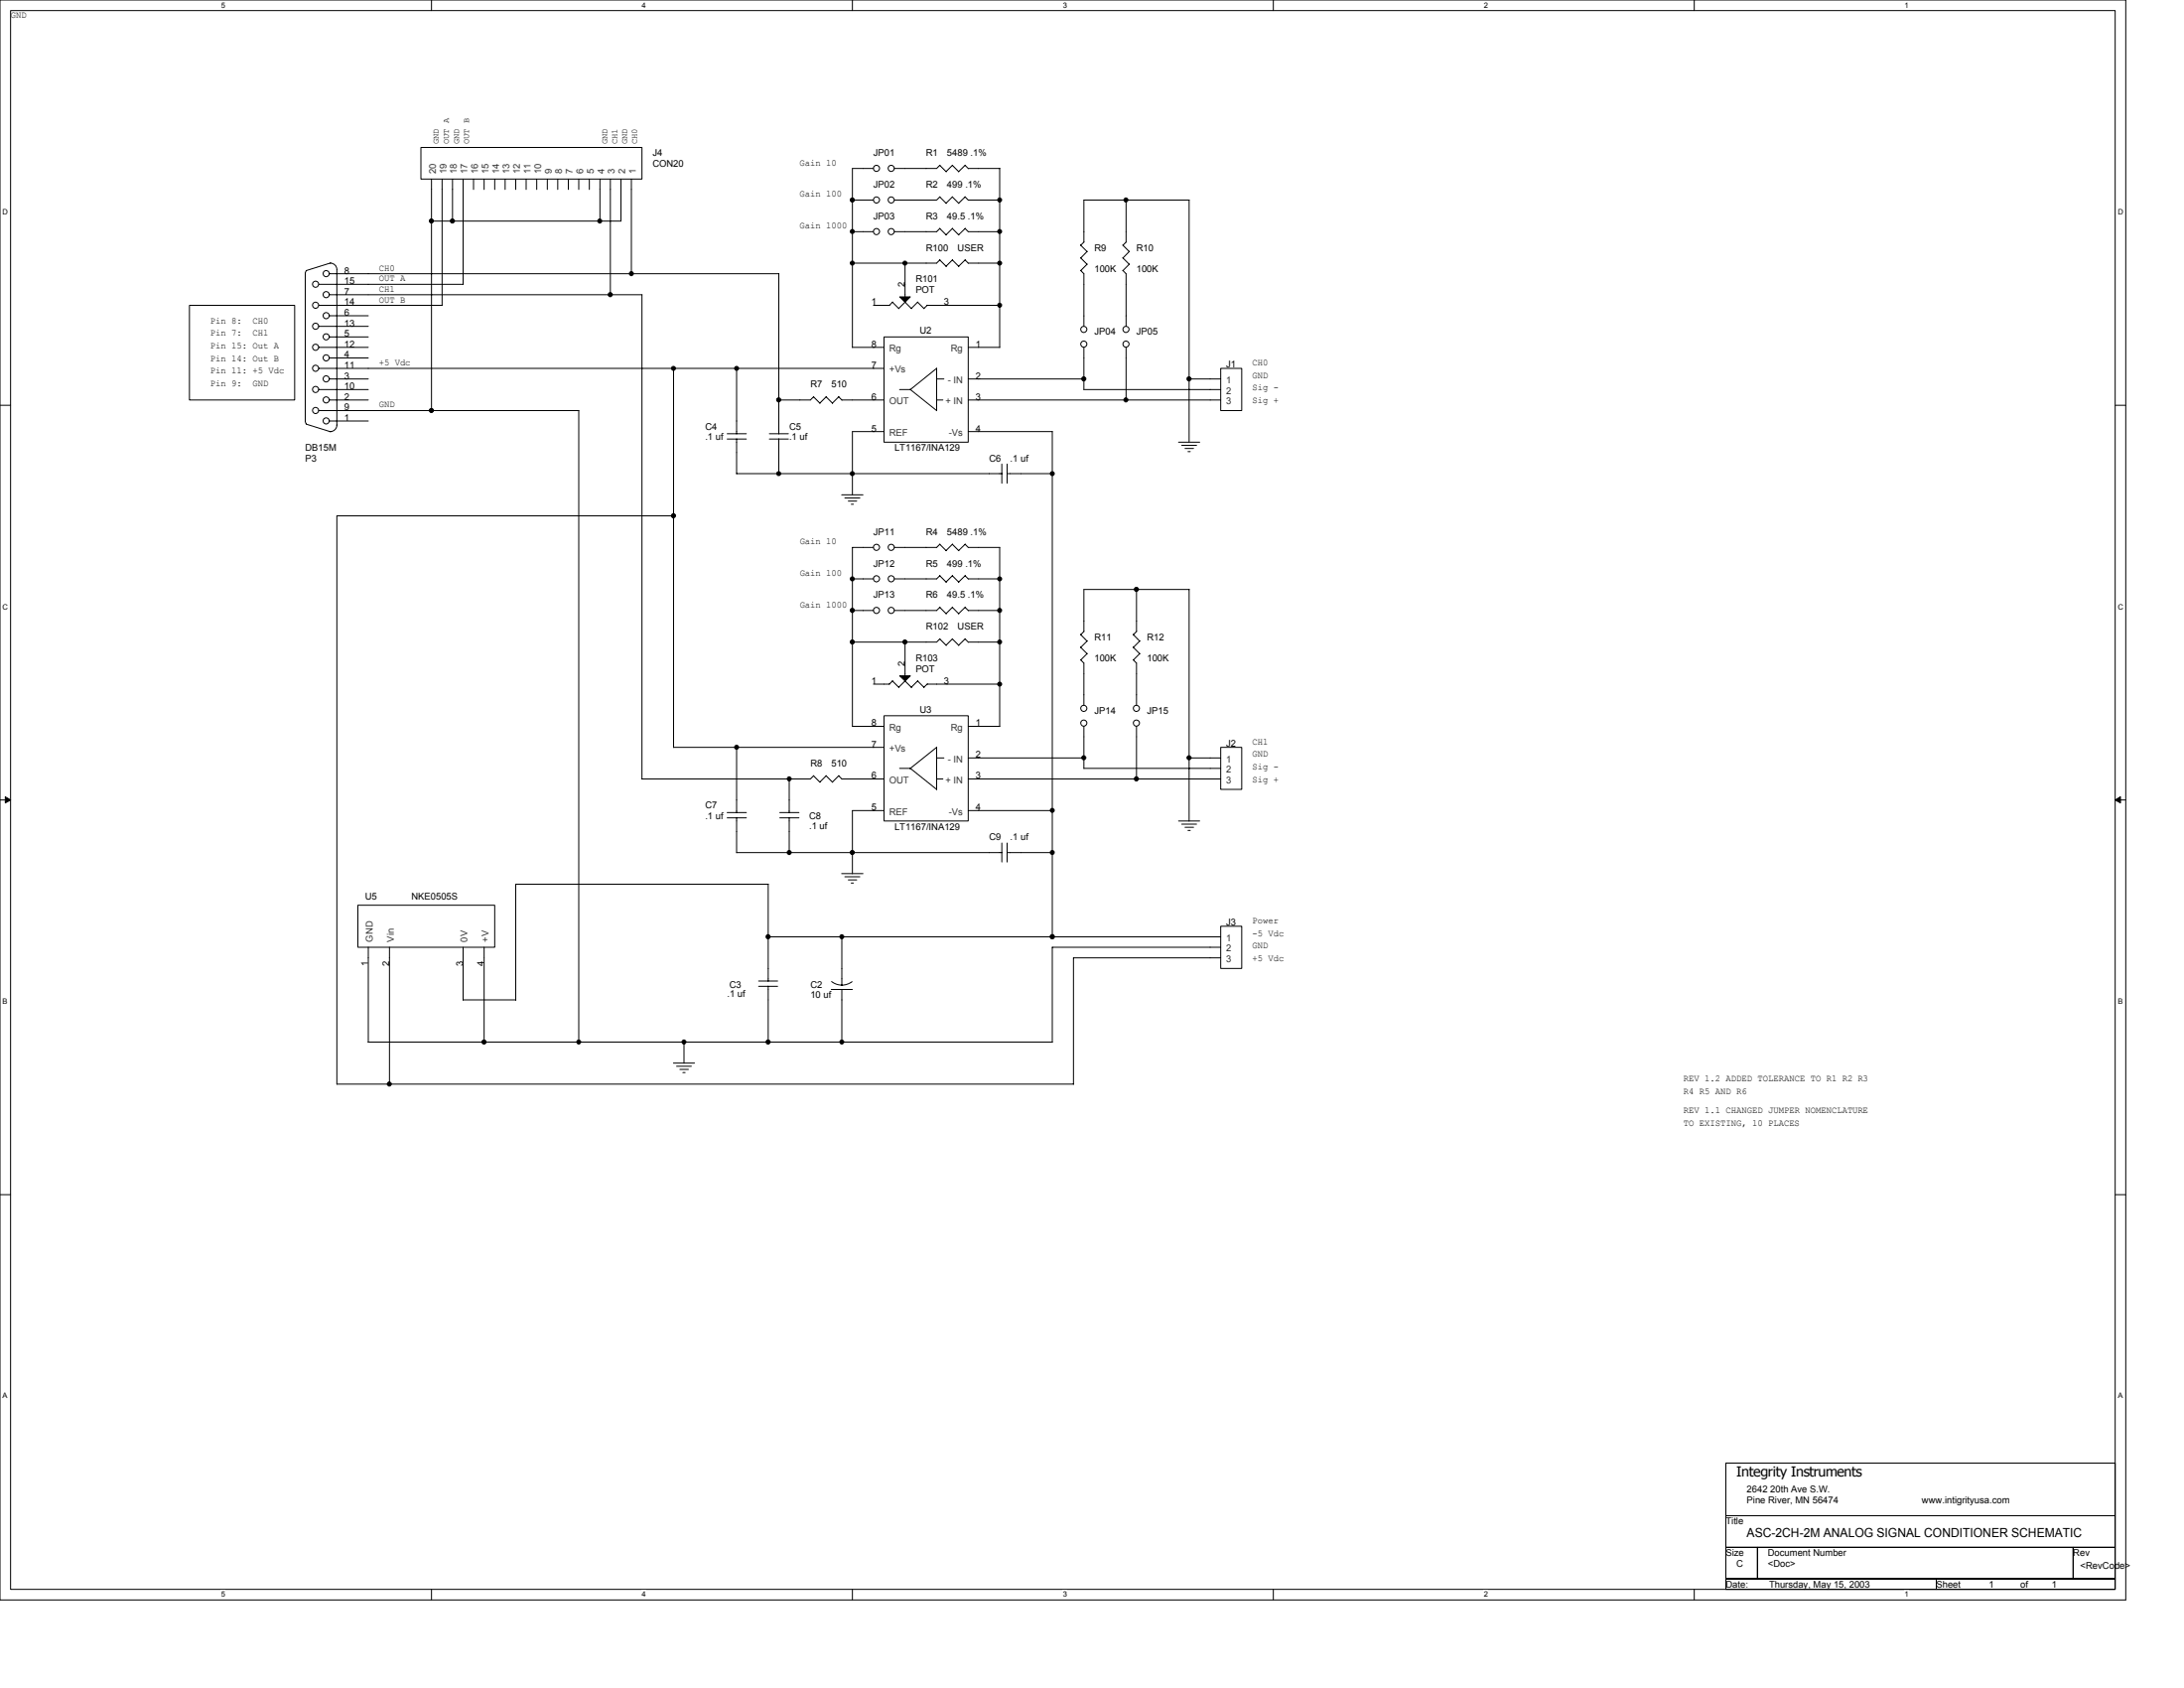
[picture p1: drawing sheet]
<svg xmlns="http://www.w3.org/2000/svg" width="279mm" height="216mm" viewBox="0 0 279 216" stroke-linecap="round" stroke-linejoin="round" font-family="sans-serif">
<path d="M0 0h271.9v204.6h-271.9zM1.4 1.4h269.2v201.9h-269.2z" fill="none" stroke="#000" stroke-width=".13"/>
<g fill="#fff">
<path d="M28.3 .1h.5v1.1h-.5z"/>
<path d="M28.3 203.4h.5v1.1h-.5z"/>
</g>
<path d="M55.2 0v1.4M55.2 203.3v1.3" fill="none" stroke="#000" stroke-width=".13"/>
<g fill="#fff">
<path d="M82.1 .1h.6v1.1h-.6z"/>
<path d="M82.1 203.4h.6v1.1h-.6z"/>
</g>
<path d="M109.1 0v1.4M109.1 203.3v1.3" fill="none" stroke="#000" stroke-width=".13"/>
<g fill="#fff">
<path d="M136 .1h.5v1.1h-.5z"/>
<path d="M136 203.4h.5v1.1h-.5z"/>
</g>
<path d="M162.9 0v1.4M162.9 203.3v1.3" fill="none" stroke="#000" stroke-width=".13"/>
<g fill="#fff">
<path d="M189.8 .1h.6v1.1h-.6z"/>
<path d="M189.8 203.4h.6v1.1h-.6z"/>
</g>
<path d="M216.7 0v1.4M216.7 203.3v1.3" fill="none" stroke="#000" stroke-width=".13"/>
<g fill="#fff">
<path d="M243.7 .1h.5v1.1h-.5z"/>
<path d="M243.7 203.4h.5v1.1h-.5z"/>
<path d="M.3 26.6h.7v1h-.7z"/>
<path d="M270.9 26.6h.7v1h-.7z"/>
<path d="M.3 77.1h.7v1h-.7z"/>
<path d="M270.9 77.1h.7v1h-.7z"/>
</g>
<path d="M0 51.8h1.4M270.6 51.8h1.3" fill="none" stroke="#000" stroke-width=".13"/>
<g fill="#fff">
<path d="M.3 127.6h.7v1h-.7z"/>
<path d="M270.9 127.6h.7v1h-.7z"/>
</g>
<path d="M0 102.3h1.4M270.6 102.3h1.3" fill="none" stroke="#000" stroke-width=".13"/>
<path d="M.7 101.9l.7 .4-.7 .4zM270.6 102.3l.7-.4v.8z" fill="#000" stroke="#000" stroke-width=".13"/>
<g fill="#fff">
<path d="M.3 178h.7v1.1h-.7z"/>
<path d="M270.9 178h.7v1.1h-.7z"/>
</g>
<g fill="none" stroke="#000" stroke-width=".13">
<path d="M53.8 18.9h28.3v4h-28.3zM24.2 39.1h13.5v12.1h-13.5zM39.2 34.6l-.1 .4v18.8M40.8 36.4h18.5M40.8 39.1h15.8M42.1 35h57.6M42.1 37.7h40v62M42.2 33.7h.1a.83 .83 0 0 1 .8 .8M42.3 33.6l-3.1 1M43.1 34.5v19.9M55.2 22.9v29.6M55.2 28.3h24.3"/>
<path d="M56.6 22.9v16.2M57.9 22.9v5.4M59.2 22.9v13.5M60.6 22.9v1.3M61.9 22.9v1.3M63.3 22.9v1.3M64.6 22.9v1.3M66 22.9v1.3M67.3 22.9v1.3M68.7 22.9v1.3M70 22.9v1.3M71.4 22.9v1.3"/>
<path d="M72.7 22.9v1.3M74 22.9v1.3M75.4 22.9v1.3M76.8 22.9v5.4M78.1 22.9v14.8M79.4 22.9v5.4M80.8 22.9v12.1M99.6 35v20.5M109.1 25.6h2.6M109.1 29.6h2.6M109.1 33.7h10.7l.4-.5 .9 .9M111.7 21.5h-2.6v22.9"/>
<path d="M111.7 39.1h2.1M114.2 38.7l.8 .8M114.2 38.6l-.4 .5M114.4 25.6h5.4l.4-.4 .9 .8M115 39.5l.8-.9 .8 .9M115.8 33.7v4.3M117.4 38.7l.8 .8 .4-.5M117.4 38.6l-.8 .9M118.6 39.1h9.3M120.2 21.1l.9 .9M120.2 29.2l.9 .9M120.2 21.1l-.4 .4h-5.4"/>
<path d="M120.2 29.2l-.4 .4h-5.4M121.8 21.1l.9 .9M121.8 25.2l.9 .8 .8-.8 .4 .4M121.8 29.2l.9 .9M121.8 33.3l.9 .8 .8-.9 .4 .5M121.9 21.1l-.9 .8M121.9 25.2l-.9 .8M121.9 29.2l-.9 .8M121.9 33.2l-.9 .9M123.5 21.1l.4 .5M123.5 29.2l.4 .5M123.5 21.1l-.9 .8"/>
<path d="M123.5 29.2l-.9 .8M123.9 21.5h4M123.9 25.6h4M123.9 29.6h4M123.9 33.7h4M127.9 21.5v22.9M138.2 34.6l.5 .4v6.7M138.2 33l.9 .8M138.2 31.3l.9 .9M138.7 30.9l-.4 .5M139.1 33.8l-.8 .8M139.1 32.2l-.8 .8"/>
<path d="M143.6 34.6l.5 .4v6.7M143.6 33l.9 .8M143.6 31.3l.9 .9M144.1 25.6v5.4M144.1 30.9l-.4 .5M144.5 33.8l-.8 .8M144.5 32.2l-.8 .8M152.1 25.6v31M152.1 25.6h-13.4v5.4M39.1 53.8l.1 .4M39.2 54.3l3.1 .9M40.8 49.8h6.3"/>
<path d="M40.8 44.4h6.3M40.8 47.1h72.3M40.8 41.7h6.3M40.8 52.5h33.3M42.1 48.5h5M42.1 51.2h5M42.1 40.4h5M42.1 43.1h5M42.1 45.8h5M42.1 53.8h5M43.1 54.4a.84 .84 0 0 1-.9 .8M74 52.5v80.8"/>
<path d="M86.2 47.1v48.5h26.9M93 56.2h2.5M93 55.5h2.5M94.2 47.1v8.4M94.2 56.1v4.5M98.4 56.2h2.5M98.4 55.5h2.5M99.6 56.1v4.5M104.1 50.8l.8 .8M104.1 50.7l-.4 .5h-4.1M105.7 50.8l.8 .8M105.7 50.7l-.8 .9"/>
<path d="M107.3 50.8l.4 .4M107.3 50.7l-.8 .9M107.7 51.2h5.4M109.1 44.4h4M113.1 43.1h10.8v13.5h-10.8zM113.1 55.2h-4v8.1M115.1 49.8h1.4M116.4 49.8l3.4-2.7v5.4M116.4 49.8l3.4 2.7M119.8 48.5h1M119.8 51.2h.8M123.9 48.5h14.8"/>
<path d="M123.9 51.2h32.3M123.9 44.4h4M123.9 55.2h10.7M128.2 59.4v2.4M128.8 59.4v2.4M134.6 55.2v64.6M138.7 44.4v5.4M138.7 49.8h17.5M144.1 44.4v6.8M150.8 56.6h2.7M151.2 57h1.9M151.6 57.4h1.1"/>
<path d="M152 57.8h.3M152.1 48.5h4.1M156.2 47.1h2.7v5.4h-2.7zM86.2 66h-43.1v72.7M94.2 60.6h34M107.7 63.3h2.7M108.1 63.7h1.9M108.5 64.1h1.1M108.9 64.5h.3M109.1 78.1h2.6M109.1 74h2.6M111.7 70h-2.6v22.9"/>
<path d="M114.4 74h5.4l.4-.4 .9 .9M120.2 77.7l.9 .8M120.2 69.6l.9 .8M120.2 77.7l-.4 .4h-5.4M120.2 69.6l-.4 .4h-5.4M121.8 77.7l.9 .8M121.8 73.6l.9 .9 .8-.9 .4 .5M121.8 69.6l.9 .8M121.9 77.7l-.9 .8M121.9 73.6l-.9 .8M121.9 69.6l-.9 .8M123.5 77.7l.4 .4"/>
<path d="M123.5 69.6l.4 .4M123.5 77.7l-.9 .8M123.5 69.6l-.9 .8M123.9 78.1h4M123.9 70h4M123.9 74h4M127.9 70v22.9M128.8 60.6h5.8M145.4 75.4v5.4M152.1 75.4v29.6M152.1 75.4h-13.4v5.4M94.2 95.6v8.3"/>
<path d="M101 99.6v4.3M104.1 99.2l.8 .9M104.1 99.2l-.4 .4h-21.6M107.3 99.2l.4 .5M107.3 99.2l-.8 .8M107.7 99.6h5.4M109.1 92.9h4M111.7 87.5h2.1M113.1 91.5h10.8v13.5h-10.8zM114.2 87.1l.8 .8M114.2 87.1l-.4 .4M115 87.9l.8-.8 .8 .8"/>
<path d="M115.1 98.3h1.4M115.8 82.1v4.3M116.4 98.3l3.4-2.7v5.4M116.4 98.3l3.4 2.7M117.4 87.1l.8 .8 .4-.4M117.4 87.1l-.8 .8M118.6 87.5h9.3M119.8 99.6h.8M119.8 96.9h1M120.2 81.7l.9 .8M120.2 81.7l-.4 .4h-10.7M121.8 81.7l.9 .8"/>
<path d="M121.9 81.7l-.9 .8M123.5 81.7l.4 .4M123.5 81.7l-.9 .8M123.9 99.6h32.3M123.9 96.9h14.8M123.9 92.9h4M123.9 82.1h4M138.2 84.4l.5 .4v5.4M138.2 82.8l.9 .8M138.2 81.2l.9 .8M138.7 92.9v5.4M138.7 98.3h17.5"/>
<path d="M138.7 80.8l-.4 .4M139.1 83.6l-.8 .8M139.1 82l-.8 .8M145 84.4l.4 .4v5.4M145 82.8l.8 .8M145 81.2l.8 .8M145.4 92.9v6.8M145.4 80.8l-.4 .4M145.8 83.6l-.8 .8M145.8 82l-.8 .8M152.1 96.9h4.1M156.2 95.6h2.7v5.4h-2.7z"/>
<path d="M45.8 115.8h17.5v5.4h-17.5zM93 104.6h2.5M93 103.9h2.5M94.2 104.6v4.5h34M98.3 113.1v12.4M98.3 119.8h57.9M98.3 113.1h-32.3v14.8M99.8 104.6h2.4M99.8 103.9h2.4M101 104.6v4.5M104.9 100l.8-.8 .8 .9M107.7 111.7h2.7"/>
<path d="M107.7 119.8v6.2M108.1 112.1h1.9M108.5 112.5h1.1M108.9 112.9h.3M113.1 103.7h-4v8.1M123.9 103.7h10.7M128.2 107.8v2.5M128.8 109.1h5.8M128.8 107.8v2.5M150.8 105h2.7M151.2 105.4h1.9M151.6 105.8h1.1"/>
<path d="M152 106.2h.3M156.2 118.5h2.7v5.4h-2.7zM43.1 138.7h94.3M47.1 121.2v12.1M47.1 133.3h87.5M49.8 121.2v17.5M59.2 121.2v6.7M59.2 127.9h6.8M61.9 121.2v12.1M86.1 136h2.8M86.6 136.4h1.9M87 136.8h1.1"/>
<path d="M87.4 137.2h.3M87.5 133.3v2.7M97 126.2h2.5M97 125.5h2.5M98.3 126.1v7.2M106.3 126.6h2.8M106.4 125.5a2.19 2.19 0 0 0 1.3 .5 2.28 2.28 0 0 0 1.3-.4M107.7 126.6v6.7M156.2 121.2h-21.6v12.1M156.2 122.5h-18.9v16.2M0 152.8h1.4M270.6 152.8h1.3"/>
<path d="M220.8 187.1h49.8v6.8h-49.8zM220.8 193.9h49.8v4h-49.8zM220.8 197.9h4v4h-4zM224.8 197.9h40.4v4h-40.4zM265.2 197.9h5.4v4h-5.4zM220.8 201.9h26.9v1.4h-26.9zM247.7 201.9h22.9v1.4h-22.9z"/>
<circle cx="40.4" cy="36.4" r=".39"/>
<circle cx="40.4" cy="39" r=".39"/>
<circle cx="41.7" cy="37.7" r=".39"/>
<circle cx="41.7" cy="35" r=".39"/>
<circle cx="112.1" cy="25.6" r=".39"/>
<circle cx="112.1" cy="29.6" r=".39"/>
<circle cx="112.1" cy="21.5" r=".39"/>
<circle cx="114" cy="25.6" r=".39"/>
<circle cx="114" cy="29.6" r=".39"/>
<circle cx="114" cy="21.5" r=".39"/>
<circle cx="40.4" cy="47.1" r=".39"/>
<circle cx="40.4" cy="52.5" r=".39"/>
<circle cx="40.4" cy="41.7" r=".39"/>
<circle cx="40.4" cy="49.8" r=".39"/>
<circle cx="40.4" cy="44.4" r=".39"/>
<circle cx="41.7" cy="45.8" r=".39"/>
<circle cx="41.7" cy="51.1" r=".39"/>
<circle cx="41.7" cy="53.8" r=".39"/>
<circle cx="41.7" cy="40.4" r=".39"/>
<circle cx="41.7" cy="43.1" r=".39"/>
<circle cx="41.7" cy="48.5" r=".39"/>
<circle cx="138.7" cy="42.1" r=".39"/>
<circle cx="138.7" cy="44" r=".39"/>
<circle cx="144" cy="42.1" r=".39"/>
<circle cx="144" cy="44" r=".39"/>
<circle cx="112.1" cy="78.1" r=".39"/>
<circle cx="112.1" cy="74" r=".39"/>
<circle cx="112.1" cy="70" r=".39"/>
<circle cx="114" cy="78.1" r=".39"/>
<circle cx="114" cy="74" r=".39"/>
<circle cx="114" cy="70" r=".39"/>
<circle cx="138.7" cy="92.5" r=".39"/>
<circle cx="138.7" cy="90.6" r=".39"/>
<circle cx="145.4" cy="92.5" r=".39"/>
<circle cx="145.4" cy="90.6" r=".39"/>
</g>
<g fill="#000" stroke="#000" stroke-width=".13">
<path d="M115.1 38h1.4l-.7 .7z" fill-rule="evenodd"/>
<path d="M115.1 86.4h1.4l-.7 .7z" fill-rule="evenodd"/>
<circle cx="55.2" cy="28.3" r=".27"/>
<circle cx="57.9" cy="28.3" r=".27"/>
<circle cx="76.7" cy="28.3" r=".26"/>
<circle cx="78.1" cy="37.7" r=".27"/>
<circle cx="80.8" cy="35" r=".26"/>
<circle cx="109" cy="25.6" r=".27"/>
<circle cx="109" cy="33.7" r=".26"/>
<circle cx="109" cy="29.6" r=".26"/>
<circle cx="115.8" cy="33.7" r=".26"/>
<circle cx="127.9" cy="25.6" r=".26"/>
<circle cx="127.9" cy="39" r=".26"/>
<circle cx="127.9" cy="29.6" r=".25"/>
<circle cx="127.9" cy="33.7" r=".25"/>
<circle cx="144" cy="25.6" r=".26"/>
<circle cx="55.2" cy="52.5" r=".27"/>
<circle cx="86.2" cy="47.1" r=".26"/>
<circle cx="94.2" cy="47.1" r=".25"/>
<circle cx="99.6" cy="51.1" r=".27"/>
<circle cx="138.6" cy="48.5" r=".27"/>
<circle cx="144" cy="51.1" r=".26"/>
<circle cx="152.1" cy="48.5" r=".27"/>
<circle cx="86.2" cy="66" r=".27"/>
<circle cx="99.6" cy="60.6" r=".26"/>
<circle cx="109" cy="78.1" r=".27"/>
<circle cx="109" cy="74" r=".26"/>
<circle cx="109" cy="60.6" r=".26"/>
<circle cx="127.9" cy="78.1" r=".26"/>
<circle cx="127.9" cy="74" r=".25"/>
<circle cx="134.6" cy="60.6" r=".25"/>
<circle cx="145.4" cy="75.4" r=".27"/>
<circle cx="94.2" cy="95.6" r=".26"/>
<circle cx="101" cy="99.6" r=".26"/>
<circle cx="109" cy="82.1" r=".27"/>
<circle cx="115.8" cy="82.1" r=".27"/>
<circle cx="127.9" cy="82.1" r=".26"/>
<circle cx="127.9" cy="87.5" r=".25"/>
<circle cx="138.7" cy="96.9" r=".26"/>
<circle cx="145.4" cy="99.6" r=".27"/>
<circle cx="152.1" cy="96.9" r=".26"/>
<circle cx="98.3" cy="119.8" r=".27"/>
<circle cx="101" cy="109" r=".26"/>
<circle cx="107.7" cy="119.8" r=".26"/>
<circle cx="109" cy="109" r=".27"/>
<circle cx="134.6" cy="119.8" r=".26"/>
<circle cx="134.6" cy="109" r=".26"/>
<circle cx="134.6" cy="103.7" r=".25"/>
<circle cx="49.8" cy="138.6" r=".26"/>
<circle cx="61.9" cy="133.3" r=".27"/>
<circle cx="74" cy="133.3" r=".26"/>
<circle cx="87.5" cy="133.3" r=".26"/>
<circle cx="98.3" cy="133.3" r=".27"/>
<circle cx="107.7" cy="133.3" r=".26"/>
</g>
<text font-size="1.8" x="222.1" y="188.9">Integrity Instruments</text>
<text font-size="1.6" x="223.5" y="196.6">ASC-2CH-2M ANALOG SIGNAL CONDITIONER SCHEMATIC</text>
<g font-size="1.2">
<text x="1.4" y="2.3">GND</text>
<text x="83.5" y="20">J4</text>
<text x="83.5" y="21.3">CON20</text>
<text x="102.3" y="21.2">Gain 10</text>
<text x="111.7" y="20">JP01</text>
<text x="118.5" y="20">R1</text>
<text x="121.2" y="20">5489 .1%</text>
<text x="102.3" y="25.2">Gain 100</text>
<text x="102.3" y="29.3">Gain 1000</text>
<text x="111.7" y="24">JP02</text>
<text x="111.7" y="28">JP03</text>
<text x="118.5" y="24">R2</text>
<text x="118.5" y="28">R3</text>
<text x="121.2" y="24">499 .1%</text>
<text x="121.2" y="28">49.5 .1%</text>
<text x="44" y="35">8</text>
<text x="48.5" y="34.6">CH0</text>
<text x="48.5" y="36">OUT A</text>
<text x="118.5" y="32.1">R100</text>
<text x="122.5" y="32.1">USER</text>
<text x="140" y="32.1">R9</text>
<text x="140" y="34.8">100K</text>
<text x="145.4" y="32.1">R10</text>
<text x="145.4" y="34.8">100K</text>
<text x="26.9" y="41.4">Pin 8:</text>
<text x="32.3" y="41.4">CH0</text>
<text x="44" y="36.3">15</text>
<text x="44" y="37.7">7</text>
<text x="44" y="39">14</text>
<text x="44" y="40.4">6</text>
<text x="44" y="41.7">13</text>
<text x="48.5" y="37.3">CH1</text>
<text x="48.5" y="38.7">OUT B</text>
<text x="111.5" y="39">1</text>
<text x="115.8" y="36.7" transform="rotate(-90 115.8 36.7)">2</text>
<text x="117.1" y="36.1">R101</text>
<text x="117.1" y="37.5">POT</text>
<text x="120.8" y="39">3</text>
<text x="26.9" y="43">Pin 7:</text>
<text x="26.9" y="44.6">Pin 15: Out A</text>
<text x="26.9" y="46.2">Pin 14: Out B</text>
<text x="26.9" y="47.8">Pin 11: +5 Vdc</text>
<text x="32.3" y="43">CH1</text>
<text x="44" y="43.1">5</text>
<text x="44" y="44.4">12</text>
<text x="44" y="45.8">4</text>
<text x="44" y="47.1">11</text>
<text x="48.5" y="46.8">+5 Vdc</text>
<text x="111.5" y="47.1">7</text>
<text x="111.5" y="44.4">8</text>
<text x="117.7" y="42.7">U2</text>
<text x="124.8" y="44.4">1</text>
<text x="140" y="42.8">JP04</text>
<text x="145.4" y="42.8">JP05</text>
<text x="156.8" y="47">J1</text>
<text x="160.2" y="46.8">CH0</text>
<text x="26.9" y="49.4">Pin 9:</text>
<text x="32.3" y="49.4">GND</text>
<text x="44" y="48.5">3</text>
<text x="44" y="49.8">10</text>
<text x="44" y="51.1">2</text>
<text x="44" y="52.5">9</text>
<text x="44" y="53.8">1</text>
<text x="48.5" y="52.1">GND</text>
<text x="103.7" y="49.6">R7</text>
<text x="106.4" y="49.6">510</text>
<text x="111.5" y="51.1">6</text>
<text x="124.8" y="48.5">2</text>
<text x="124.8" y="51.1">3</text>
<text x="160.2" y="48.4">GND</text>
<text x="160.2" y="50">Sig -</text>
<text x="160.2" y="51.6">Sig +</text>
<text x="39.1" y="59">P3</text>
<text x="39.1" y="57.7">DB15M</text>
<text x="90.2" y="54.9">C4</text>
<text x="90.2" y="56.3">.1 uf</text>
<text x="101" y="54.9">C5</text>
<text x="101" y="56.3">.1 uf</text>
<text x="111.5" y="55.2">5</text>
<text x="114.4" y="57.7">LT1167/INA129</text>
<text x="124.8" y="55.2">4</text>
<text x="126.6" y="59">C6</text>
<text x="129.2" y="59">.1 uf</text>
<text x="102.3" y="69.6">Gain 10</text>
<text x="111.7" y="68.4">JP11</text>
<text x="118.5" y="68.4">R4</text>
<text x="121.2" y="68.4">5489 .1%</text>
<text x="102.3" y="73.7">Gain 100</text>
<text x="102.3" y="77.7">Gain 1000</text>
<text x="111.7" y="72.5">JP12</text>
<text x="111.7" y="76.5">JP13</text>
<text x="118.5" y="76.5">R6</text>
<text x="118.5" y="72.5">R5</text>
<text x="121.2" y="76.5">49.5 .1%</text>
<text x="121.2" y="72.5">499 .1%</text>
<text x="118.5" y="80.5">R102</text>
<text x="122.5" y="80.5">USER</text>
<text x="140" y="81.9">R11</text>
<text x="146.7" y="81.9">R12</text>
<text x="111.5" y="87.5">1</text>
<text x="115.8" y="85.2" transform="rotate(-90 115.8 85.2)">2</text>
<text x="117.1" y="84.6">R103</text>
<text x="117.1" y="85.9">POT</text>
<text x="120.8" y="87.5">3</text>
<text x="140" y="84.6">100K</text>
<text x="146.7" y="84.6">100K</text>
<text x="111.5" y="95.6">7</text>
<text x="111.5" y="92.9">8</text>
<text x="117.7" y="91.2">U3</text>
<text x="124.8" y="92.9">1</text>
<text x="140" y="91.3">JP14</text>
<text x="146.7" y="91.3">JP15</text>
<text x="156.8" y="95.5">J2</text>
<text x="160.2" y="95.2">CH1</text>
<text x="103.7" y="98">R8</text>
<text x="106.4" y="98">510</text>
<text x="111.5" y="99.6">6</text>
<text x="124.8" y="96.9">2</text>
<text x="124.8" y="99.6">3</text>
<text x="160.2" y="96.8">GND</text>
<text x="160.2" y="98.5">Sig -</text>
<text x="160.2" y="100.1">Sig +</text>
<text x="90.2" y="103.4">C7</text>
<text x="90.2" y="104.8">.1 uf</text>
<text x="103.5" y="104.8">C8</text>
<text x="103.5" y="106">.1 uf</text>
<text x="111.5" y="103.7">5</text>
<text x="114.4" y="106.1">LT1167/INA129</text>
<text x="124.8" y="103.7">4</text>
<text x="126.6" y="107.5">C9</text>
<text x="129.2" y="107.5">.1 uf</text>
<text x="46.7" y="115">U5</text>
<text x="52.6" y="115">NKE0505S</text>
<text x="156.8" y="118.4">J3</text>
<text x="160.2" y="118.1">Power</text>
<text x="160.2" y="119.7">-5 Vdc</text>
<text x="47.1" y="123.5" transform="rotate(-90 47.1 123.5)">1</text>
<text x="49.8" y="123.5" transform="rotate(-90 49.8 123.5)">2</text>
<text x="59.2" y="123.5" transform="rotate(-90 59.2 123.5)">3</text>
<text x="61.9" y="123.5" transform="rotate(-90 61.9 123.5)">4</text>
<text x="160.2" y="121.3">GND</text>
<text x="160.2" y="122.9">+5 Vdc</text>
<text x="93" y="127.5">.1 uf</text>
<text x="93.3" y="126.3">C3</text>
<text x="103.7" y="126.3">C2</text>
<text x="103.7" y="127.7">10 uf</text>
<text x="215.4" y="142.3">REV 1.1 CHANGED JUMPER NOMENCLATURE</text>
<text x="215.4" y="144">TO EXISTING, 10 PLACES</text>
<text x="215.4" y="138.3">REV 1.2 ADDED TOLERANCE TO R1 R2 R3</text>
<text x="215.4" y="140">R4 R5 AND R6</text>
<text x="223.5" y="190.9">2642 20th Ave S.W.</text>
<text x="220.8" y="195">Title</text>
<text x="223.5" y="192.3">Pine River, MN 56474</text>
<text x="245.9" y="192.3">www.intigrityusa.com</text>
<text x="220.8" y="199">Size</text>
<text x="220.8" y="203">Date:</text>
<text x="222.1" y="200.3">C</text>
<text x="226.2" y="199">Document Number</text>
<text x="226.2" y="200.3">&lt;Doc&gt;</text>
<text x="226.3" y="203">Thursday, May 15, 2003</text>
<text x="247.7" y="203">Sheet</text>
<text x="254.4" y="203">1</text>
<text x="258.5" y="203">of</text>
<text x="262.5" y="203">1</text>
<text x="265.2" y="199">Rev</text>
<text x="266.1" y="200.6">&lt;RevCode&gt;</text>
</g>
<g font-size="1.2" fill="#333">
<text x="55.8" y="22.2" transform="rotate(-90 55.8 22.2)">20</text>
<text x="57.1" y="22.2" transform="rotate(-90 57.1 22.2)">19</text>
<text x="58.5" y="22.2" transform="rotate(-90 58.5 22.2)">18</text>
<text x="59.8" y="22.2" transform="rotate(-90 59.8 22.2)">17</text>
<text x="61.2" y="22.2" transform="rotate(-90 61.2 22.2)">16</text>
<text x="62.5" y="22.2" transform="rotate(-90 62.5 22.2)">15</text>
<text x="63.9" y="22.2" transform="rotate(-90 63.9 22.2)">14</text>
<text x="65.2" y="22.2" transform="rotate(-90 65.2 22.2)">13</text>
<text x="66.5" y="22.2" transform="rotate(-90 66.5 22.2)">12</text>
<text x="67.9" y="22.2" transform="rotate(-90 67.9 22.2)">11</text>
<text x="69.2" y="22.2" transform="rotate(-90 69.2 22.2)">10</text>
<text x="70.6" y="22.2" transform="rotate(-90 70.6 22.2)">9</text>
<text x="71.9" y="22.2" transform="rotate(-90 71.9 22.2)">8</text>
<text x="73.3" y="22.2" transform="rotate(-90 73.3 22.2)">7</text>
<text x="74.6" y="22.2" transform="rotate(-90 74.6 22.2)">6</text>
<text x="76" y="22.2" transform="rotate(-90 76 22.2)">5</text>
<text x="77.3" y="22.2" transform="rotate(-90 77.3 22.2)">4</text>
<text x="78.7" y="22.2" transform="rotate(-90 78.7 22.2)">3</text>
<text x="80" y="22.2" transform="rotate(-90 80 22.2)">2</text>
<text x="81.3" y="22.2" transform="rotate(-90 81.3 22.2)">1</text>
<text x="113.8" y="47.7">+Vs</text>
<text x="113.8" y="45">Rg</text>
<text x="121.6" y="45">Rg</text>
<text x="113.8" y="51.7">OUT</text>
<text x="121" y="51.7">+ IN</text>
<text x="121.3" y="49">- IN</text>
<text x="156.8" y="49">1</text>
<text x="156.8" y="50.4">2</text>
<text x="156.8" y="51.7">3</text>
<text x="113.8" y="55.8">REF</text>
<text x="121.4" y="55.8">-Vs</text>
<text x="113.8" y="93.5">Rg</text>
<text x="121.6" y="93.5">Rg</text>
<text x="113.8" y="96.1">+Vs</text>
<text x="113.8" y="100.2">OUT</text>
<text x="121" y="100.2">+ IN</text>
<text x="121.3" y="97.5">- IN</text>
<text x="156.8" y="97.5">1</text>
<text x="156.8" y="98.8">2</text>
<text x="156.8" y="100.2">3</text>
<text x="113.8" y="104.2">REF</text>
<text x="121.4" y="104.2">-Vs</text>
<text x="47.7" y="120.5" transform="rotate(-90 47.7 120.5)">GND</text>
<text x="50.4" y="120.5" transform="rotate(-90 50.4 120.5)">Vin</text>
<text x="59.8" y="120.5" transform="rotate(-90 59.8 120.5)">0V</text>
<text x="62.5" y="120.5" transform="rotate(-90 62.5 120.5)">+V</text>
<text x="156.8" y="120.4">1</text>
<text x="156.8" y="121.7">2</text>
<text x="156.8" y="123.1">3</text>
</g>
<g font-size="1.1">
<text x="56.1" y="18.5" transform="rotate(-90 56.1 18.5)">GND</text>
<text x="57.4" y="18.5" transform="rotate(-90 57.4 18.5)">OUT A</text>
<text x="58.7" y="18.5" transform="rotate(-90 58.7 18.5)">GND</text>
<text x="60" y="18.5" transform="rotate(-90 60 18.5)">OUT B</text>
<text x="77.7" y="18.5" transform="rotate(-90 77.7 18.5)">GND</text>
<text x="79" y="18.5" transform="rotate(-90 79 18.5)">CH1</text>
<text x="80.2" y="18.5" transform="rotate(-90 80.2 18.5)">GND</text>
<text x="81.5" y="18.5" transform="rotate(-90 81.5 18.5)">CH0</text>
</g>
<g font-size="1">
<text x="28.3" y="1">5</text>
<text x="82.1" y="1">4</text>
<text x="136" y="1">3</text>
<text x="189.8" y="1">2</text>
<text x="243.7" y="1">1</text>
<text x=".3" y="27.4">D</text>
<text x="270.9" y="27.4">D</text>
<text x=".3" y="77.9">C</text>
<text x="270.9" y="77.9">C</text>
<text x=".3" y="128.4">B</text>
<text x="270.9" y="128.4">B</text>
<text x=".3" y="178.9">A</text>
<text x="270.9" y="178.9">A</text>
<text x="28.3" y="204.3">5</text>
<text x="82.1" y="204.3">4</text>
<text x="136" y="204.3">3</text>
<text x="189.8" y="204.3">2</text>
<text x="243.7" y="204.3">1</text>
</g>
</svg>
